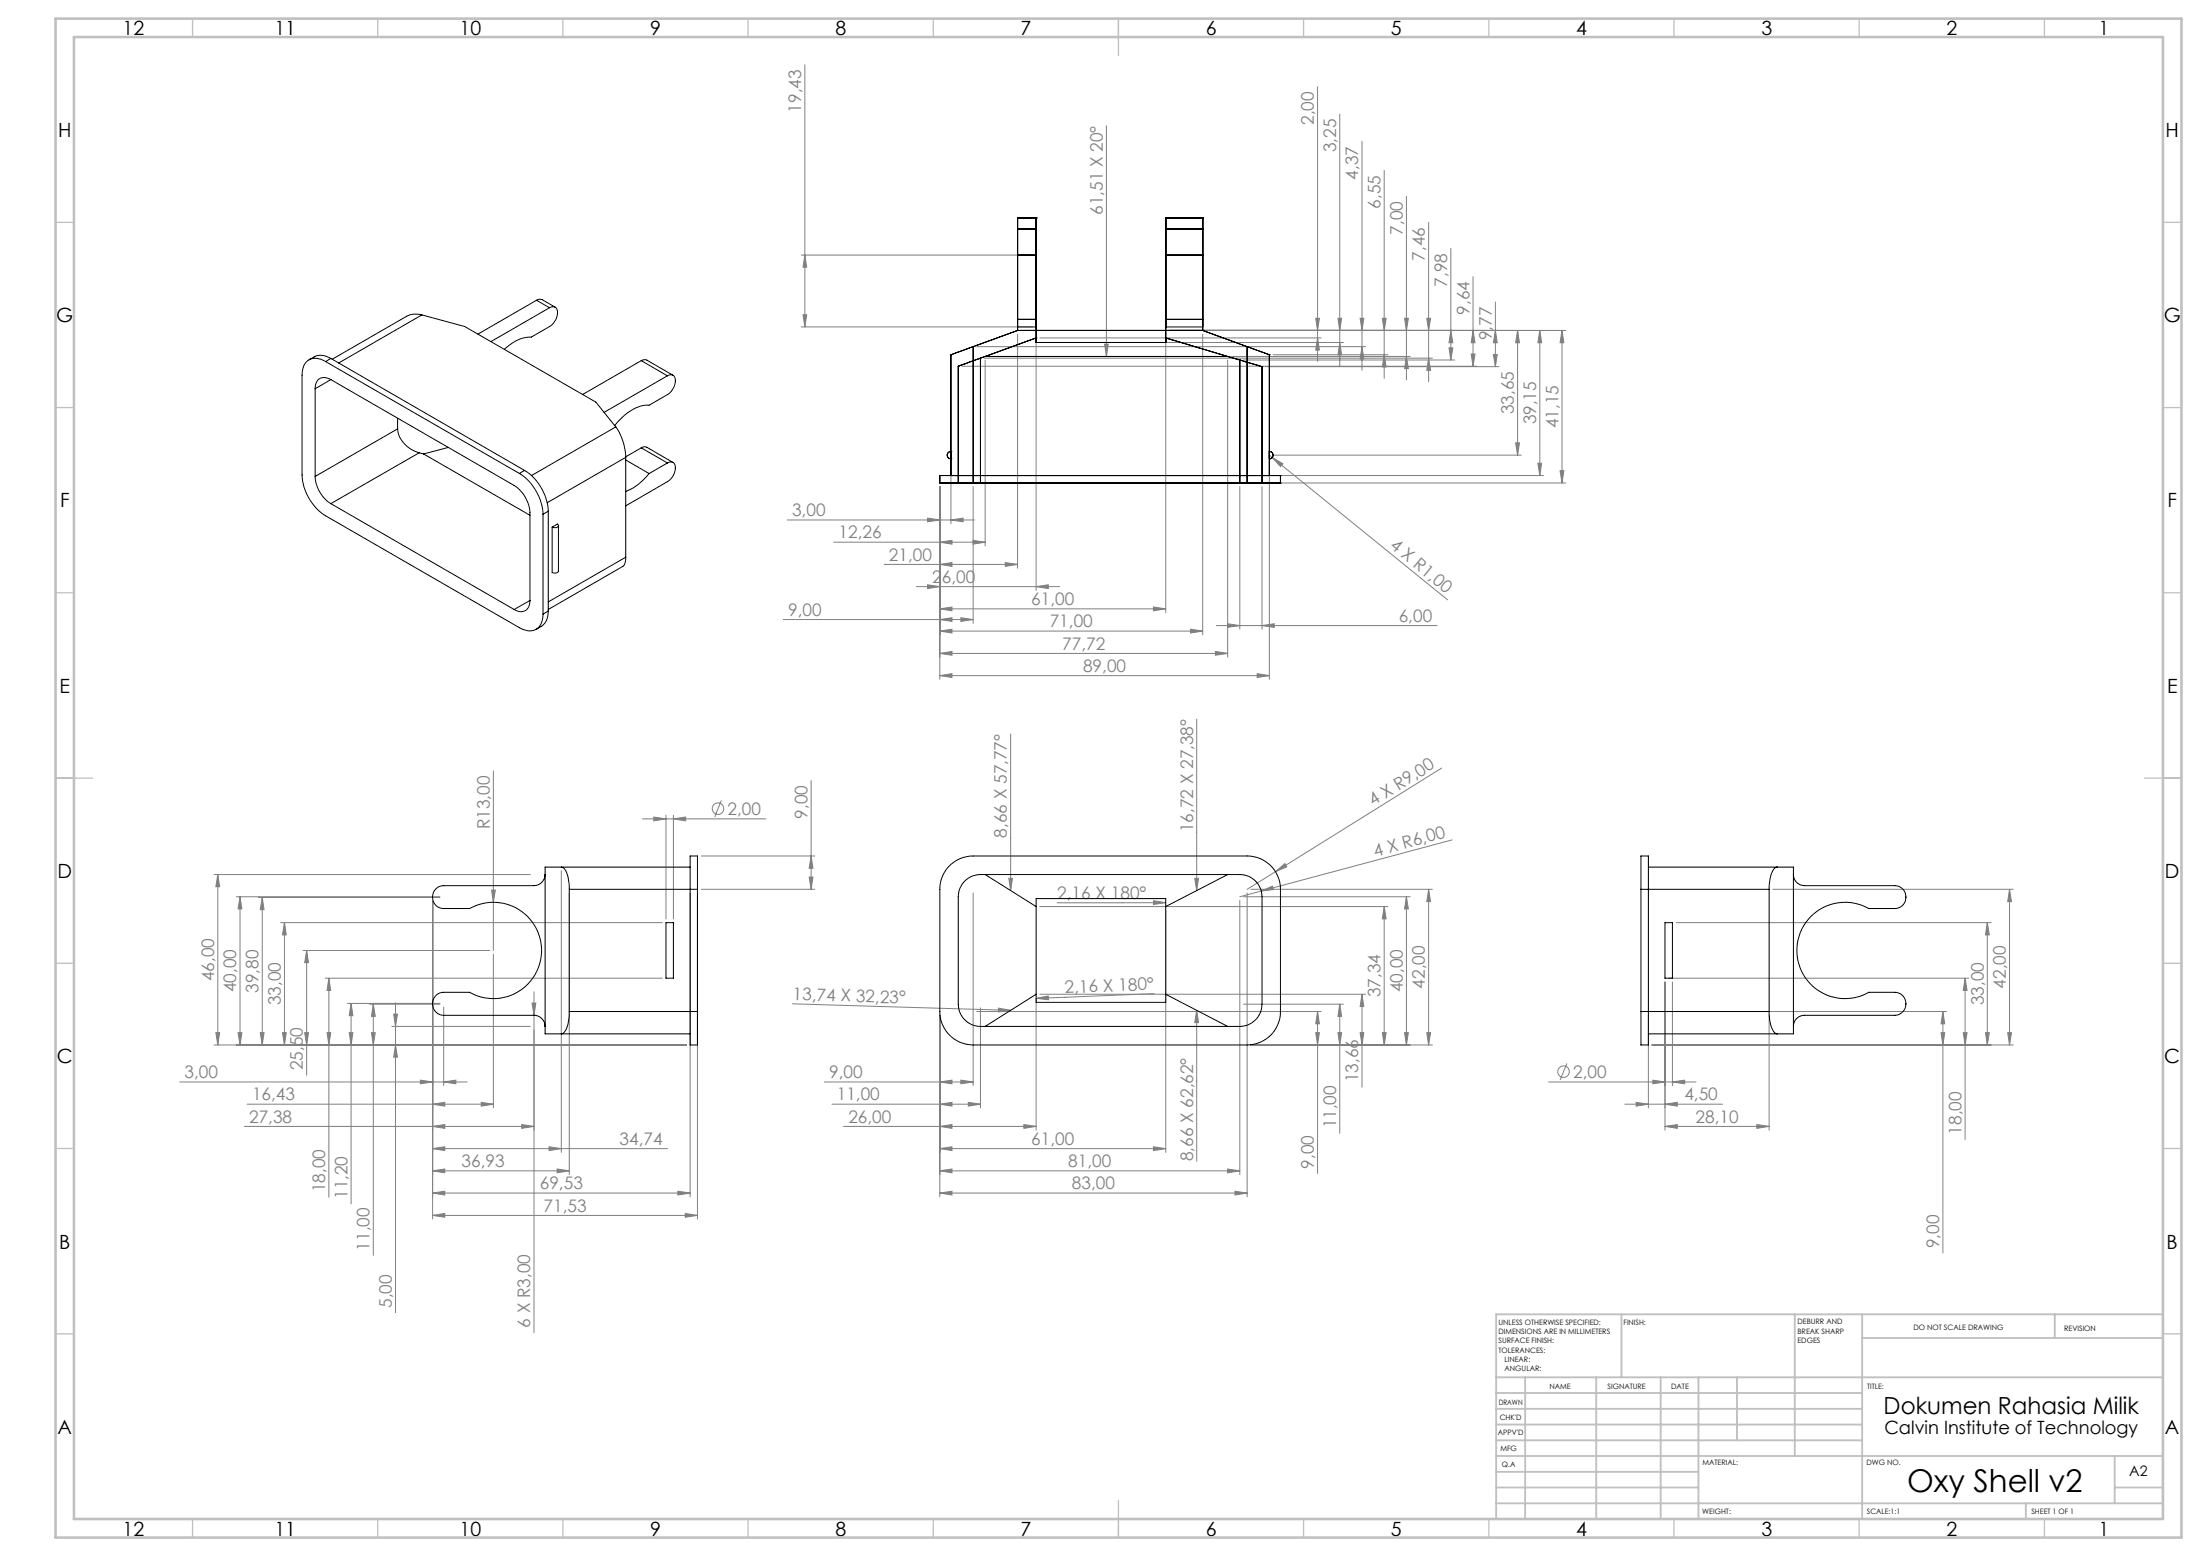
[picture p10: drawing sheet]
<svg xmlns="http://www.w3.org/2000/svg" width="594mm" height="420mm" viewBox="0 0 594 420" stroke-linecap="round" stroke-linejoin="round" font-family="sans-serif">
<g fill="none" stroke="#808080" stroke-width=".27">
<path d="M217.3 17.5v70.7M298.7 34v62.2M355.7 23.4v74.2M361.7 30.8v68M367.7 38.2v61.7M373.7 46v56.1M379.7 53v49.6M216.3 68.8h62.4M217.3 68.8l.5 3.3h-1zM314.7 62.8v102.6M385.7 60v43M391.7 67v30.2"/>
<path d="M397.7 74.7v24.2M216.3 88.2h62.4M216.8 85h1l-.5 3.2zM259.8 98.9h138.9M263.7 93.6h105M265.7 96.7h121.1M266 97.2v50.2M274.7 90.2v63.2M279.8 90.2v69.2M280.7 91.2h76M280.7 92.4h82M298.2 92.9h1l-.5 3.3z"/>
<path d="M315.7 89.2h107M324.7 90.2v81.2M331.5 97.2v80.2M332.5 96.2h48.3M335.7 97.2h57M341.7 99h63M343.7 95.8h31.1M355.2 85.9h1l-.5 3.3zM355.7 91.2l.5 3.3h-1zM361.2 85.9h1l-.5 3.3zM361.7 92.4l.5 3.4h-1zM367.2 85.9h1l-.5 3.3z"/>
<path d="M367.7 93.6l.5 3.3h-1zM373.2 85.9h1.1l-.6 3.3zM373.7 95.8l.6 3.2h-1.1zM379.2 85.9h1.1l-.6 3.3zM379.7 96.2l.6 3.3h-1.1zM385.2 85.9h1.1l-.6 3.3zM385.7 96.7l.6 3.3h-1.1zM391.2 93.9h1.1l-.6 3.3zM391.7 89.2l.6 3.3h-1.1zM397.2 95.5h1.1l-.6 3.4zM397.7 89.2l.6 3.3h-1.1zM403.2 95.7h1l-.4 3.3z"/>
<path d="M403.8 81.5v17.5M403.8 89.2l.4 3.3h-1zM409.8 89.2v33.7M409.8 89.2l.4 3.3h-1zM415.7 89.2v39.2M415.7 89.2l.5 3.3h-1zM421.7 89.2v41.2M421.7 89.2l.5 3.3h-1zM409.2 119.5h1l-.4 3.4zM250.4 139.9l3.4 .5-3.4 .4zM253.8 131.4v52M256.8 123.8v17.5"/>
<path d="M262.7 131.4v36.8M263.7 128.4h153M334.8 131.4v38.4M340.7 131.4v38.4M341.7 130.4h81M342.7 123.8v59.6M342.7 122.9l.8 .6M343.5 123.5l2.9 1.7-.6 .8zM343.5 123.5l47.3 38.4M343.7 122.9h67M415.2 125h1l-.5 3.4zM421.2 127.1h1l-.5 3.3z"/>
<path d="M212.5 140.4h50.6M225.1 146.3h40.9M238.7 152.3h36M247.4 158.3h38.7M250.4 157.9l3.4 .4-3.4 .6zM253.8 146.3l3.2-.4v1zM253.8 152.3l3.2-.4v1zM256.8 140.4l3.2-.5v.9zM262.7 145.9l3.3 .4-3.3 .6zM271.4 151.9l3.3 .4-3.3 .6zM279.8 158.3l3.2-.4v1zM211.5 167.2h51.2"/>
<path d="M253.8 164.3l3.2-.5v1.1zM253.8 170.3l3.2-.5v1.1zM253.8 176.4l3.2-.6v1.1zM253.8 164.3h60.9M253.8 170.3h70.9M253.8 176.4h77.7M253.8 167.2l3.2-.5v1zM259.4 166.7l3.3 .5-3.3 .5zM311.4 163.8l3.3 .5-3.3 .6zM321.5 169.8l3.2 .5-3.2 .6zM328.2 175.8l3.3 .6-3.3 .5zM328.4 168.9h59.6"/>
<path d="M331.4 168.4l3.4 .5-3.4 .5zM340.7 168.9l3.3-.5v1zM253.8 182.4l3.2-.6v1.1zM253.8 182.4h88.9M272.9 198.1v42.3M323.1 194.1v46.3M339.4 181.8l3.3 .6-3.3 .5zM133.2 208.1v48.5M194.8 216.1l-1.8 4.4M219 210.7v29.3M389.3 207.3l-52.6 32.7M57.8 236.1h85.4"/>
<path d="M58.8 236.1l.5 3.2h-1zM58.8 236.1v46M151.6 235v76.1M173.5 221h33.3M176.5 220.5l3.3 .5-3.3 .6zM179.8 220v28.1M181.8 221l3.3-.5v1.1zM181.8 220v28.1M189.3 231.1h30.7M218.5 236.7h1l-.5 3.3zM219 231.1l.5 3.3h-1zM272.4 237.1h1l-.5 3.3z"/>
<path d="M322.6 237.1h1l-.5 3.3zM344.4 235.3l2.5-2.2 .6 .9zM392 226.7l-57.2 15.4M63.8 242.1h55M64.8 242.1v40M64.8 242.1l.5 3.2h-1zM69.8 242.2h49M70.8 242.2l.5 3.4h-1zM70.8 242.2v39.9M75.8 249h103M76.8 249l.5 3.4h-1zM76.8 249v33.1"/>
<path d="M81.8 256.6h50.4M82.8 256.6l.5 3.2h-1zM82.8 256.6v33.6M116.8 243.3v85.8M132.7 240.3h1l-.5 3.2zM133.2 257.5v41.5M153.7 241v76.1M186.3 241v82.1M188.3 241v88.1M189.3 240h30.7M262.7 241v52M280.7 244.7h94.1"/>
<path d="M311.4 243.1l3.3 .5-3.3 .5zM314.7 245.7v65.4M314.7 243.6l-29.3 .1M334.8 243v74.1M335.7 242.1h45.1M336.7 241v82.1M337.7 240h49.1M340.5 240.5l3.1-1.3 .3 .9zM373.7 244.7l.6 3.3h-1.1zM373.7 244.7v37.4M379.7 242.1l.6 3.2h-1.1zM379.7 242.1v40"/>
<path d="M385.7 240l.6 3.4h-1.1zM385.7 240v42.1M452.5 249h85.1M478.6 240h65M536.6 249l.5 3.4h-1zM536.6 249v33.1M542.6 240l.5 3.4h-1zM542.6 240v42.1M58.3 278.7h1l-.5 3.4zM64.3 278.7h1l-.5 3.4zM70.3 278.7h1l-.5 3.4zM76.3 278.7h1l-.5 3.4z"/>
<path d="M82.3 278.7h1l-.5 3.4zM87.8 264h91M88.3 278.7h1l-.5 3.4zM88.8 264v59.2M88.8 264l.5 3.4h-1zM93.8 270.8h25M94.3 278.7h1l-.5 3.4zM94.8 270.8l.5 3.4h-1zM94.8 270.8v54.2M99.8 271.1h19M100.3 278.7h1l-.5 3.4zM100.8 271.1v67.8"/>
<path d="M100.8 271.1l.5 3.2h-1zM105.8 277.1h37.4M106.3 273.7h1l-.5 3.4zM106.8 270.7v83.6M119.8 271.8v21.2M143.7 270.7h1l-.5 3.4zM144.2 267.7v92M214 271l58.9 1.7M253.8 274.1v49M263.7 273h93M264.7 272v27M269.6 272.1l3.3 .6-3.3 .4z"/>
<path d="M279.8 269.4v35.7M279.8 269.5l3.2-.7 .1 1.1zM280.7 268.4h88M311.6 268.2l-31.8 1.3M323.1 272.7l.5 3.3h-1zM323.1 272.7v40.8M335.7 271.1h27M355.2 278.7h1l-.5 3.4zM355.7 273l.5 3.3h-1zM355.7 273v43.7M361.2 278.7h1l-.5 3.4zM361.7 271.1l.5 3.2h-1z"/>
<path d="M361.7 271.1v34.8M367.2 278.7h1l-.5 3.4zM367.7 268.4v25.1M367.7 268.4l.5 3.3h-1zM373.2 278.7h1.1l-.6 3.4zM379.2 278.7h1.1l-.6 3.4zM385.2 278.7h1.1l-.6 3.4zM445.1 274.1v24.9M446.1 273h79.5M449.5 265.1v40M450.6 264h81M451.6 265.1v27.9"/>
<path d="M477.7 274.1v31M524.1 278.7h1l-.5 3.4zM524.6 273v65.2M524.6 273l.5 3.3h-1zM530.1 278.7h1l-.5 3.4zM530.6 264v43.6M530.6 264l.5 3.4h-1zM536.1 278.7h1l-.5 3.4zM542.1 278.7h1l-.5 3.4zM48.5 292h77.7M57.8 282.1h127.5M66.7 298h66.5"/>
<path d="M106.8 282.1l.5 3.2h-1zM113.5 291.6l3.3 .4-3.3 .5zM116.8 298l3.3-.4v1zM119.8 292l3.3-.4v.9zM129.9 297.6l3.3 .4-3.3 .6zM222.6 292h40.1M224.6 298h40.1M253.8 292l3.2-.4v.9zM253.8 298l3.2-.4v1zM259.4 291.6l3.3 .4-3.3 .5zM261.4 297.6l3.3 .4-3.3 .6zM337.7 282.1h49.1"/>
<path d="M418.1 292h39.8M423.1 287l-1.8 4.5M438.7 298h26.4M441.7 297.6l3.4 .4-3.4 .6zM446.1 282.1h97.5M446.3 291.6l3.2 .4-3.2 .5zM449.5 298l3.4-.4v1zM451.6 292l3.3-.4v.9zM66 304h78.2M116.8 304l3.3-.5v1.1zM116.8 310l3.3-.5v1.1zM116.8 316l3.3-.5v1.1z"/>
<path d="M116.8 310h63.4M116.8 316h36.9M140.9 303.5l3.3 .5-3.3 .6zM148.2 309.5l3.4 .5-3.4 .6zM150.4 315.5l3.3 .5-3.3 .6zM227.8 304h52M253.8 304l3.2-.5v1.1zM253.8 310l3.2-.5v1.1zM253.8 316l3.2-.5v1.1zM253.8 310h60.9M253.8 316h81M276.4 303.5l3.4 .5-3.4 .6z"/>
<path d="M311.4 309.5l3.3 .5-3.3 .6zM331.4 315.5l3.4 .5-3.4 .6zM449.5 304l3.4-.5v1.1zM449.5 304h28.2M474.3 303.5l3.4 .5-3.4 .6zM116.8 328.1l3.3-.6v1.1zM116.8 322l3.3-.5v1.1zM116.8 322h69.5M116.8 328.1h71.5M183 321.5l3.3 .5-3.3 .6zM185 327.5l3.3 .6-3.3 .5zM253.8 322l3.2-.5v1.1z"/>
<path d="M253.8 322h82.9M333.4 321.5l3.3 .5-3.3 .6z"/>
<circle cx="193.9" cy="218.3" r="1.55"/>
<circle cx="422.2" cy="289.3" r="1.56"/>
</g>
<g fill="none" stroke="#c0c0c0" stroke-width=".35">
<path d="M52 5v5M102 5v5M152 5v5M202 5v5M252 5v5M302 5v10M352 5v5M402 5v5M452 5v5M502 5v5M552 5v5M15 60h5"/>
<path d="M584 60h5M15 110h5M584 110h5M15 160h5M584 160h5M15 210h10M579 210h10M15 260h5M584 260h5M15 310h5M584 310h5M15 360h5"/>
<path d="M584 360h5M52 410v5M102 410v5M152 410v5M202 410v5M252 410v5M302 405v10M352 410v5M402 410v5M452 410v5M502 410v5M552 410v5"/>
</g>
<g fill="none" stroke="#c0c0c0" stroke-width=".5">
<path d="M437.8 354.8v17M484.6 354.8v38.2M502.8 354.8v55.2M554.8 354.8v6.4M584 354.8h-180v55.2M404 371.8h180M404 376h98.8M411.8 371.8v38.2M431 371.8v38.2M448.4 371.8v38.2M458.6 371.8v38.2M469 371.8v17"/>
<path d="M502.8 361.2h81.2M404 388.8h98.8M404 384.5h98.8M404 380.3h98.8M404 397.3h54.6M404 393h180M571 393v12.8M404 405.8h180M404 401.5h54.6M547 405.8v4.2M571 401.5h13"/>
</g>
<path d="M15 5h574v410h-574zM20 10h564v400h-564z" fill="none" stroke="#c0c0c0" stroke-width=".7"/>
<g fill="#808080">
<path d="M269.6 272.1l3.3 .6-3.3 .4z"/>
<path d="M311.4 243.1l3.3 .5-3.3 .5z"/>
<path d="M279.8 269.5l3.2-.7 .1 1.1z"/>
<path d="M340.5 240.5l3.1-1.3 .3 .9z"/>
<path d="M344.4 235.3l2.5-2.2 .6 .9z"/>
<path d="M298.2 92.9h1l-.5 3.3z"/>
<path d="M322.6 237.1h1l-.5 3.3z"/>
<path d="M143.7 270.7h1l-.5 3.4z"/>
<path d="M132.7 240.3h1l-.5 3.2z"/>
<path d="M272.4 237.1h1l-.5 3.3z"/>
<path d="M343.5 123.5l2.9 1.7-.6 .8z"/>
<path d="M340.7 168.9l3.3-.5v1zM331.4 168.4l3.4 .5-3.4 .5zM259.4 166.7l3.3 .5-3.3 .5zM253.8 167.2l3.2-.5v1z"/>
<path d="M181.8 221l3.3-.5v1.1zM176.5 220.5l3.3 .5-3.3 .6z"/>
<path d="M253.8 292l3.2-.4v.9zM259.4 291.6l3.3 .4-3.3 .5zM253.8 298l3.2-.4v1zM261.4 297.6l3.3 .4-3.3 .6zM253.8 304l3.2-.5v1.1zM276.4 303.5l3.4 .5-3.4 .6zM253.8 310l3.2-.5v1.1zM311.4 309.5l3.3 .5-3.3 .6zM253.8 316l3.2-.5v1.1zM331.4 315.5l3.4 .5-3.4 .6zM253.8 322l3.2-.5v1.1zM333.4 321.5l3.3 .5-3.3 .6zM113.5 291.6l3.3 .4-3.3 .5zM119.8 292l3.3-.4v.9zM116.8 298l3.3-.4v1zM129.9 297.6l3.3 .4-3.3 .6zM116.8 304l3.3-.5v1.1zM140.9 303.5l3.3 .5-3.3 .6zM116.8 310l3.3-.5v1.1zM148.2 309.5l3.4 .5-3.4 .6zM116.8 316l3.3-.5v1.1zM150.4 315.5l3.3 .5-3.3 .6zM250.4 139.9l3.4 .5-3.4 .4zM256.8 140.4l3.2-.5v.9zM253.8 146.3l3.2-.4v1zM262.7 145.9l3.3 .4-3.3 .6zM253.8 152.3l3.2-.4v1zM271.4 151.9l3.3 .4-3.3 .6zM250.4 157.9l3.4 .4-3.4 .6zM279.8 158.3l3.2-.4v1zM253.8 164.3l3.2-.5v1.1zM311.4 163.8l3.3 .5-3.3 .6zM253.8 170.3l3.2-.5v1.1zM321.5 169.8l3.2 .5-3.2 .6zM253.8 176.4l3.2-.6v1.1zM328.2 175.8l3.3 .6-3.3 .5zM253.8 182.4l3.2-.6v1.1zM339.4 181.8l3.3 .6-3.3 .5z"/>
<path d="M446.3 291.6l3.2 .4-3.2 .5zM451.6 292l3.3-.4v.9zM449.5 304l3.4-.5v1.1zM474.3 303.5l3.4 .5-3.4 .6z"/>
<path d="M116.8 328.1l3.3-.6v1.1zM185 327.5l3.3 .6-3.3 .5z"/>
<path d="M116.8 322l3.3-.5v1.1zM183 321.5l3.3 .5-3.3 .6z"/>
<path d="M449.5 298l3.4-.4v1zM441.7 297.6l3.4 .4-3.4 .6z"/>
<path d="M355.2 278.7h1l-.5 3.4zM355.7 273l.5 3.3h-1zM361.2 278.7h1l-.5 3.4zM361.7 271.1l.5 3.2h-1zM367.2 278.7h1l-.5 3.4zM367.7 268.4l.5 3.3h-1zM373.2 278.7h1.1l-.6 3.4zM373.7 244.7l.6 3.3h-1.1zM379.2 278.7h1.1l-.6 3.4zM379.7 242.1l.6 3.2h-1.1zM385.2 278.7h1.1l-.6 3.4zM385.7 240l.6 3.4h-1.1zM323.1 272.7l.5 3.3h-1zM524.1 278.7h1l-.5 3.4zM524.6 273l.5 3.3h-1zM530.1 278.7h1l-.5 3.4zM530.6 264l.5 3.4h-1zM536.1 278.7h1l-.5 3.4zM536.6 249l.5 3.4h-1zM542.1 278.7h1l-.5 3.4zM542.6 240l.5 3.4h-1zM106.8 282.1l.5 3.2h-1zM106.3 273.7h1l-.5 3.4zM100.3 278.7h1l-.5 3.4zM100.8 271.1l.5 3.2h-1zM94.3 278.7h1l-.5 3.4zM94.8 270.8l.5 3.4h-1zM88.3 278.7h1l-.5 3.4zM88.8 264l.5 3.4h-1zM82.3 278.7h1l-.5 3.4zM82.8 256.6l.5 3.2h-1zM76.3 278.7h1l-.5 3.4zM76.8 249l.5 3.4h-1zM70.3 278.7h1l-.5 3.4zM70.8 242.2l.5 3.4h-1zM64.3 278.7h1l-.5 3.4zM64.8 242.1l.5 3.2h-1zM58.3 278.7h1l-.5 3.4zM58.8 236.1l.5 3.2h-1z"/>
<path d="M355.2 85.9h1l-.5 3.3zM355.7 91.2l.5 3.3h-1zM361.2 85.9h1l-.5 3.3zM361.7 92.4l.5 3.4h-1zM367.2 85.9h1l-.5 3.3zM367.7 93.6l.5 3.3h-1zM373.2 85.9h1.1l-.6 3.3zM373.7 95.8l.6 3.2h-1.1zM379.2 85.9h1.1l-.6 3.3zM379.7 96.2l.6 3.3h-1.1zM385.2 85.9h1.1l-.6 3.3zM385.7 96.7l.6 3.3h-1.1zM391.7 89.2l.6 3.3h-1.1zM391.2 93.9h1.1l-.6 3.3zM397.7 89.2l.6 3.3h-1.1zM397.2 95.5h1.1l-.6 3.4zM403.8 89.2l.4 3.3h-1zM403.2 95.7h1l-.4 3.3zM409.8 89.2l.4 3.3h-1zM409.2 119.5h1l-.4 3.4zM415.7 89.2l.5 3.3h-1zM415.2 125h1l-.5 3.4zM421.7 89.2l.5 3.3h-1zM421.2 127.1h1l-.5 3.3zM217.3 68.8l.5 3.3h-1zM216.8 85h1l-.5 3.2z"/>
<path d="M219 231.1l.5 3.3h-1zM218.5 236.7h1l-.5 3.3z"/>
</g>
<g fill="none" stroke="#000" stroke-width=".27">
<path d="M274.7 58.8v3M274.7 58.8h5.1M274.7 58.8h.1M279.8 58.8v3M279.8 58.8h.1M314.7 58.8v3M314.7 58.8h10M314.7 58.8h.1M324.7 58.8v3M324.7 58.8h.1M274.7 68.8v19.4zM274.7 61.8h5.1"/>
<path d="M274.7 68.8h5.1M274.7 61.8v24.4M279.8 68.8v19.4zM279.8 61.8v24.4M314.7 68.8v19.4zM314.7 61.8v24.4M314.7 61.8h10M314.7 68.8h10M324.7 68.8v19.4zM324.7 61.8v24.4M87.9 97.6a3.8 3.8 0 0 0-5.8 1l-.4 1.2-.1 1.5v26.9a14 14 0 0 0 6.3 11l52.3 30.2a3.9 3.9 0 0 0 5.8-1l.5-1.2 .1-1.4M87.9 97.6l52.3 30.2"/>
<path d="M89.3 96.7a4.7 4.7 0 0 0-5.9 .4M89.3 96.7l-1.4 .9M89.3 96.7l52.3 30.3M113.9 85l-2-.2-1.8 .4-20.4 11.8M113.9 85l11.6 3.1 35.4 20.4 5.4 6.7M113.9 85l-22.5 13M144.9 81.1l.7-.3 .8 .1 3.5 2M144.9 81.1l3.5 2M144.9 81.1l-15.9 9.1M148.4 83.1a1.35 1.35 0 0 1 1.6-.1 1.35 1.35 0 0 1 .5 1.5 4.6 4.6 0 0 1-2.1 3.6l-5 2.9a10.3 10.3 0 0 0-7.2 3.3M148.4 83.1l-15.8 9.1M173.1 97.3l1.4-.2 7.2 4.2"/>
<path d="M173.1 97.3l7.1 4.1M173.1 97.3l-15.8 9.2M256.8 95.8v32.6M256.8 95.8h.1M258.7 98.9v31.5M258.7 98.9h.1M262.7 93.6l-5.9 2.2M262.7 93.6v36.8M264.7 96.7v33.7h-6M264.7 96.7l-6 2.2M266 96.2l-1.3 .5M266 96.2h65.5"/>
<path d="M274.7 86.2v3M274.7 88.2h5.1M274.7 89.2h50M274.7 89.2l-12 4.4M274.7 86.2h5.1M274.7 89.2h.1M279.8 86.2v3M279.8 89.2v3.2h34.9v-3.2M279.8 91.2l-13.8 5M279.8 89.2h.1M279.8 91.2h.1M314.7 86.2v3"/>
<path d="M314.7 88.2h10M314.7 86.2h10M314.7 91.2l16.8 5M314.7 89.2h.1M314.7 91.2h.1M324.7 86.2v3M324.7 89.2l12 4.4M324.7 89.2h.1M331.5 96.2l3.3 1M334.8 97.2v33.2h5.9M334.8 97.2l5.9 1.8M336.7 93.6l6 2.2"/>
<path d="M336.7 93.6v36.8M340.7 99v31.4M340.7 99h.1M342.7 95.8v32.6M342.7 95.8h.1M85.1 104.9v23.7M89.3 102.5a2.54 2.54 0 0 0-4.1 1.3l-.1 1.1M89.3 102.5l49.5 28.5a9.4 9.4 0 0 1 4.3 7.4v23.7M89.3 102.5l-4.2 2.4M107.4 115.8a7.6 7.6 0 0 0 5.8 6.4M107.4 112.9v2.9M107.4 115.8l-22.3 12.8"/>
<path d="M166.3 115.2a15.3 15.3 0 0 1 2.6 8.3M166.3 115.2l-22.8 13.2M180.2 101.4a1.34 1.34 0 0 1 1.6-.1 1.34 1.34 0 0 1 .6 1.6 4.7 4.7 0 0 1-2.2 3.6l-4.9 2.9a11.5 11.5 0 0 0-8.7 4.7l-.6 .8M180.2 101.4l-17.1 9.9M85.1 128.6a9.2 9.2 0 0 0 4.2 7.3M89.3 135.9l49.5 28.6M113.2 122.2l-23.9 13.7M113.2 122.2l1.2 .3M114.4 122.5l28.7 16.6M121 120.8l-6.6 1.7M140.2 127.8a14.1 14.1 0 0 1 6.4 11M141.6 127a14.1 14.1 0 0 1 6.4 11"/>
<path d="M141.6 127l-1.4 .8M146.6 138.8v27M148 138l-1.4 .8M148 138v26.9M168.9 123.5v26.9M168.9 124.2l6.4 3.6M168.9 123.5l-21.2 12.2M173.1 120.9l.8-.3 .6 .1 7.2 4.1M173.1 120.9l7.1 4.1M173.1 120.9l-4.2 2.4M175.3 127.8a15.3 15.3 0 0 1-6.4 4.9M180.2 125a1.33 1.33 0 0 1 1.6-.1 1.33 1.33 0 0 1 .6 1.4 4.6 4.6 0 0 1-2.2 3.7l-11.3 6.5"/>
<path d="M180.2 125l-4.9 2.8M253.8 130.4h8.9M253.8 128.4h8.9M253.8 128.4v2M253.8 128.4h.1M253.8 130.4h.1M256.8 128.4h5.9M256.8 121.9a.99 .99 0 0 0-1.1 1 .99 .99 0 0 0 1.1 .9M256.8 128.4h.1M256.8 121.9h.1M256.8 123.8h.1M258.7 130.4h.1"/>
<path d="M262.7 130.4h74M262.7 128.4h74M336.7 128.4h6M336.7 128.4h9M336.7 130.4h9M340.7 130.4h.1M342.7 121.9a.99 .99 0 0 1 1 1 .99 .99 0 0 1-1 .9M342.7 128.4h.1M342.7 121.9h.1M342.7 123.8h.1M345.7 128.4v2M345.7 128.4h.1"/>
<path d="M345.7 130.4h.1M149.1 142.3l1.4-.9 .3 .4a1.09 1.09 0 0 1-1.7 .5zM150.8 141.9v12.2a1.14 1.14 0 0 1-1.7 .4v-12.2M168.9 150.4l-.1 1.5-.5 .9-20.3 11.7M168.9 150.4l-20.9 12.1M143.1 162.1a2.59 2.59 0 0 1-1.3 2.7 2.59 2.59 0 0 1-3-.3M143.1 162.1l-4.3 2.4M148 164.9a4.8 4.8 0 0 1-3.3 5M148 164.9l-1.4 .9M147.2 236.1a3 3 0 0 1-3 3h-24.4a3.1 3.1 0 0 0-3 3 3.1 3.1 0 0 0 3 3.1h7a13 13 0 0 1 19.4 11.3 13 13 0 0 1-19.4 11.3h-7a3.1 3.1 0 0 0-3 3.2 3.1 3.1 0 0 0 3 3.1h24.4a3 3 0 0 1 3 3M151.6 234.1a2.9 2.9 0 0 1 1.8 2.5l.3 3.4M186.3 234.1h-39.1v45h39.1"/>
<path d="M256 234a9.1 9.1 0 0 1 6.7-2.9h74a8.9 8.9 0 0 1 9 8.9v33a9 9 0 0 1-9 9.1h-74a9 9 0 0 1-8.9-9.1v-33a8.9 8.9 0 0 1 2.2-6zM260.2 238.1l1.7-1.4 1.4-.5 1.4-.1h70.1a6 6 0 0 1 5.9 6v29a6 6 0 0 1-5.9 6h-70.1a6.1 6.1 0 0 1-6-6v-29l.4-2.2zM266 236.1l13.8 8.6M331.5 236.1l-16.8 8.6M445.1 234.1h39.1v45h-39.1M479.8 234.1a2.77 2.77 0 0 0-1.8 2.5l-.3 3.4M484.2 236.1a2.98 2.98 0 0 0 3 3h24.4a3.1 3.1 0 0 1 3 3 3.1 3.1 0 0 1-3 3.1h-7a13 13 0 0 0-19.4 11.3 13 13 0 0 0 19.4 11.3h7a3.1 3.1 0 0 1 3 3.2 3.1 3.1 0 0 1-3 3.1h-24.4a2.99 2.99 0 0 0-3 3M153.7 240h34.6M153.7 240v33M179.8 249h2v15h-2zM188.3 240v-8.9h-2v51h2v-9.1M188.3 240v33"/>
<path d="M279.8 242.6h34.9v28h-34.9zM443.1 240v-8.9h2v51h-2v-9.1M443.1 240h34.6M443.1 240v33M449.5 249h2.1v15h-2.1zM477.7 240v33M153.7 273a8 8 0 0 1-1.7 5.9l-.4 .2M153.7 273h34.6M279.8 268.4l-13.8 8.7M314.7 268.4l16.8 8.7M443.1 273h34.6M477.7 273a8.5 8.5 0 0 0 1.6 5.9l.5 .2"/>
</g>
<text font-size="8.5" x="514.9" y="402.7">Oxy Shell v2</text>
<text font-size="6.3" x="508.6" y="381.7">Dokumen Rahasia Milik</text>
<g font-size="5.3">
<text x="33.1" y="9.5">12</text>
<text x="74.1" y="9.5">11</text>
<text x="124.1" y="9.5">10</text>
<text x="175.6" y="9.5">9</text>
<text x="225.6" y="9.5">8</text>
<text x="275.6" y="9.5">7</text>
<text x="325.6" y="9.5">6</text>
<text x="375.6" y="9.5">5</text>
<text x="425.6" y="9.5">4</text>
<text x="475.6" y="9.5">3</text>
<text x="525.6" y="9.5">2</text>
<text x="566.6" y="9.5">1</text>
<text x="15.7" y="37">H</text>
<text x="584.7" y="37">H</text>
<text x="15.2" y="87">G</text>
<text x="584.2" y="87">G</text>
<text x="16.2" y="137">F</text>
<text x="585.2" y="137">F</text>
<text x="16.1" y="187">E</text>
<text x="585.1" y="187">E</text>
<text x="15.5" y="237">D</text>
<text x="584.5" y="237">D</text>
<text x="15.4" y="287">C</text>
<text x="584.4" y="287">C</text>
<text x="16" y="337">B</text>
<text x="585" y="337">B</text>
<text x="15.5" y="387">A</text>
<text x="584.5" y="387">A</text>
<text x="33.1" y="414.5">12</text>
<text x="74.1" y="414.5">11</text>
<text x="124.1" y="414.5">10</text>
<text x="175.6" y="414.5">9</text>
<text x="225.6" y="414.5">8</text>
<text x="275.6" y="414.5">7</text>
<text x="325.6" y="414.5">6</text>
<text x="375.6" y="414.5">5</text>
<text x="425.6" y="414.5">4</text>
<text x="475.6" y="414.5">3</text>
<text x="525.6" y="414.5">2</text>
<text x="566.6" y="414.5">1</text>
</g>
<text font-size="4.9" x="508.8" y="387">Calvin Institute of Technology</text>
<g font-size="4.7" fill="#808080">
<text x="216.3" y="30.4" transform="rotate(-90 216.3 30.4)">19,43</text>
<text x="354.7" y="33.7" transform="rotate(-90 354.7 33.7)">2,00</text>
<text x="360.7" y="41.1" transform="rotate(-90 360.7 41.1)">3,25</text>
<text x="366.7" y="48.5" transform="rotate(-90 366.7 48.5)">4,37</text>
<text x="297.7" y="58" transform="rotate(-90 297.7 58)">61,51 X 20°</text>
<text x="372.7" y="56.3" transform="rotate(-90 372.7 56.3)">6,55</text>
<text x="378.7" y="63.3" transform="rotate(-90 378.7 63.3)">7,00</text>
<text x="384.7" y="70.3" transform="rotate(-90 384.7 70.3)">7,46</text>
<text x="390.8" y="77.4" transform="rotate(-90 390.8 77.4)">7,98</text>
<text x="396.8" y="85" transform="rotate(-90 396.8 85)">9,64</text>
<text x="402.8" y="91.8" transform="rotate(-90 402.8 91.8)">9,77</text>
<text x="408.8" y="111.8" transform="rotate(-90 408.8 111.8)">33,65</text>
<text x="414.8" y="114.6" transform="rotate(-90 414.8 114.6)">39,15</text>
<text x="420.8" y="115.6" transform="rotate(-90 420.8 115.6)">41,15</text>
<text x="213.9" y="139.3">3,00</text>
<text x="226.4" y="145.3">12,26</text>
<text x="375" y="147.7" transform="rotate(39 375 147.7)">4 X R1,00</text>
<text x="240" y="151.3">21,00</text>
<text x="251.7" y="157.3">26,00</text>
<text x="212.8" y="166.2">9,00</text>
<text x="278.4" y="163.3">61,00</text>
<text x="377.7" y="167.8">6,00</text>
<text x="283.4" y="169.3">71,00</text>
<text x="286.8" y="175.3">77,72</text>
<text x="292.4" y="181.3">89,00</text>
<text x="196.5" y="220">2,00</text>
<text x="218" y="221" transform="rotate(-90 218 221)">9,00</text>
<text x="370.8" y="217.7" transform="rotate(-32 370.8 217.7)">4 X R9,00</text>
<text x="132.2" y="223.8" transform="rotate(-90 132.2 223.8)">R13,00</text>
<text x="271.9" y="226.1" transform="rotate(-90 271.9 226.1)">8,66 X 57,77°</text>
<text x="322.1" y="224.7" transform="rotate(-90 322.1 224.7)">16,72 X 27,38°</text>
<text x="371.3" y="231.2" transform="rotate(-15 371.3 231.2)">4 X R6,00</text>
<text x="285.4" y="242.6">2,16 X 180°</text>
<text x="57.8" y="264.9" transform="rotate(-90 57.8 264.9)">46,00</text>
<text x="63.8" y="267.9" transform="rotate(-90 63.8 267.9)">40,00</text>
<text x="69.8" y="268" transform="rotate(-90 69.8 268)">39,80</text>
<text x="214" y="269.9" transform="rotate(2 214 269.9)">13,74 X 32,23°</text>
<text x="287.5" y="268.1" transform="rotate(-2 287.5 268.1)">2,16 X 180°</text>
<text x="372.7" y="269.2" transform="rotate(-90 372.7 269.2)">37,34</text>
<text x="378.7" y="267.9" transform="rotate(-90 378.7 267.9)">40,00</text>
<text x="384.7" y="266.9" transform="rotate(-90 384.7 266.9)">42,00</text>
<text x="541.6" y="266.9" transform="rotate(-90 541.6 266.9)">42,00</text>
<text x="75.8" y="271.4" transform="rotate(-90 75.8 271.4)">33,00</text>
<text x="535.6" y="271.4" transform="rotate(-90 535.6 271.4)">33,00</text>
<text x="49.8" y="291">3,00</text>
<text x="81.8" y="288.9" transform="rotate(-90 81.8 288.9)">25,50</text>
<text x="223.9" y="291">9,00</text>
<text x="366.7" y="292.1" transform="rotate(-90 366.7 292.1)">13,66</text>
<text x="424.7" y="291">2,00</text>
<text x="68.1" y="297">16,43</text>
<text x="225.9" y="297">11,00</text>
<text x="454.8" y="297">4,50</text>
<text x="67.3" y="303">27,38</text>
<text x="229.1" y="303">26,00</text>
<text x="360.7" y="304.6" transform="rotate(-90 360.7 304.6)">11,00</text>
<text x="457.8" y="303">28,10</text>
<text x="167.3" y="309">34,74</text>
<text x="278.4" y="309">61,00</text>
<text x="529.6" y="306.3" transform="rotate(-90 529.6 306.3)">18,00</text>
<text x="124.6" y="315">36,93</text>
<text x="288.4" y="315">81,00</text>
<text x="322.1" y="313.5" transform="rotate(-90 322.1 313.5)">8,66 X 62,62°</text>
<text x="354.7" y="315.4" transform="rotate(-90 354.7 315.4)">9,00</text>
<text x="87.8" y="321.9" transform="rotate(-90 87.8 321.9)">18,00</text>
<text x="93.8" y="323.6" transform="rotate(-90 93.8 323.6)">11,20</text>
<text x="145.8" y="321">69,53</text>
<text x="289.4" y="321">83,00</text>
<text x="146.8" y="327">71,53</text>
<text x="99.8" y="337.5" transform="rotate(-90 99.8 337.5)">11,00</text>
<text x="523.6" y="336.9" transform="rotate(-90 523.6 336.9)">9,00</text>
<text x="105.8" y="353" transform="rotate(-90 105.8 353)">5,00</text>
<text x="143.2" y="358.4" transform="rotate(-90 143.2 358.4)">6 X R3,00</text>
</g>
<text font-size="3.9" x="574.9" y="398.5">A2</text>
<g font-size="2">
<text x="404.6" y="357.6">UNLESS OTHERWISE SPECIFIED:</text>
<text x="438.4" y="357.6">FINISH:</text>
<text x="485.3" y="357.5">DEBURR AND</text>
<text x="485.3" y="360">BREAK SHARP</text>
<text x="516.6" y="359">DO NOT SCALE DRAWING</text>
<text x="557.3" y="359.2">REVISION</text>
<text x="404.6" y="360.1">DIMENSIONS ARE IN MILLIMETERS</text>
<text x="404.6" y="362.6">SURFACE FINISH:</text>
<text x="404.6" y="365.1">TOLERANCES:</text>
<text x="485.3" y="362.5">EDGES</text>
<text x="406.2" y="367.6">LINEAR:</text>
<text x="406.2" y="370.1">ANGULAR:</text>
<text x="418.3" y="375">NAME</text>
<text x="434" y="374.9">SIGNATURE</text>
<text x="451.2" y="374.9">DATE</text>
<text x="504.1" y="374.9">TITLE:</text>
<text x="404.6" y="379.1">DRAWN</text>
<text x="404.9" y="383.3">CHK'D</text>
<text x="404.4" y="387.4">APPV'D</text>
<text x="405.1" y="391.8">MFG</text>
<text x="405.5" y="396">Q.A</text>
<text x="459.6" y="395.5">MATERIAL:</text>
<text x="504" y="395.5">DWG NO.</text>
<text x="459.6" y="408.5">WEIGHT:</text>
<text x="504.1" y="408.6">SCALE:1:1</text>
<text x="548.5" y="408.6">SHEET 1 OF 1</text>
</g>
</svg>
